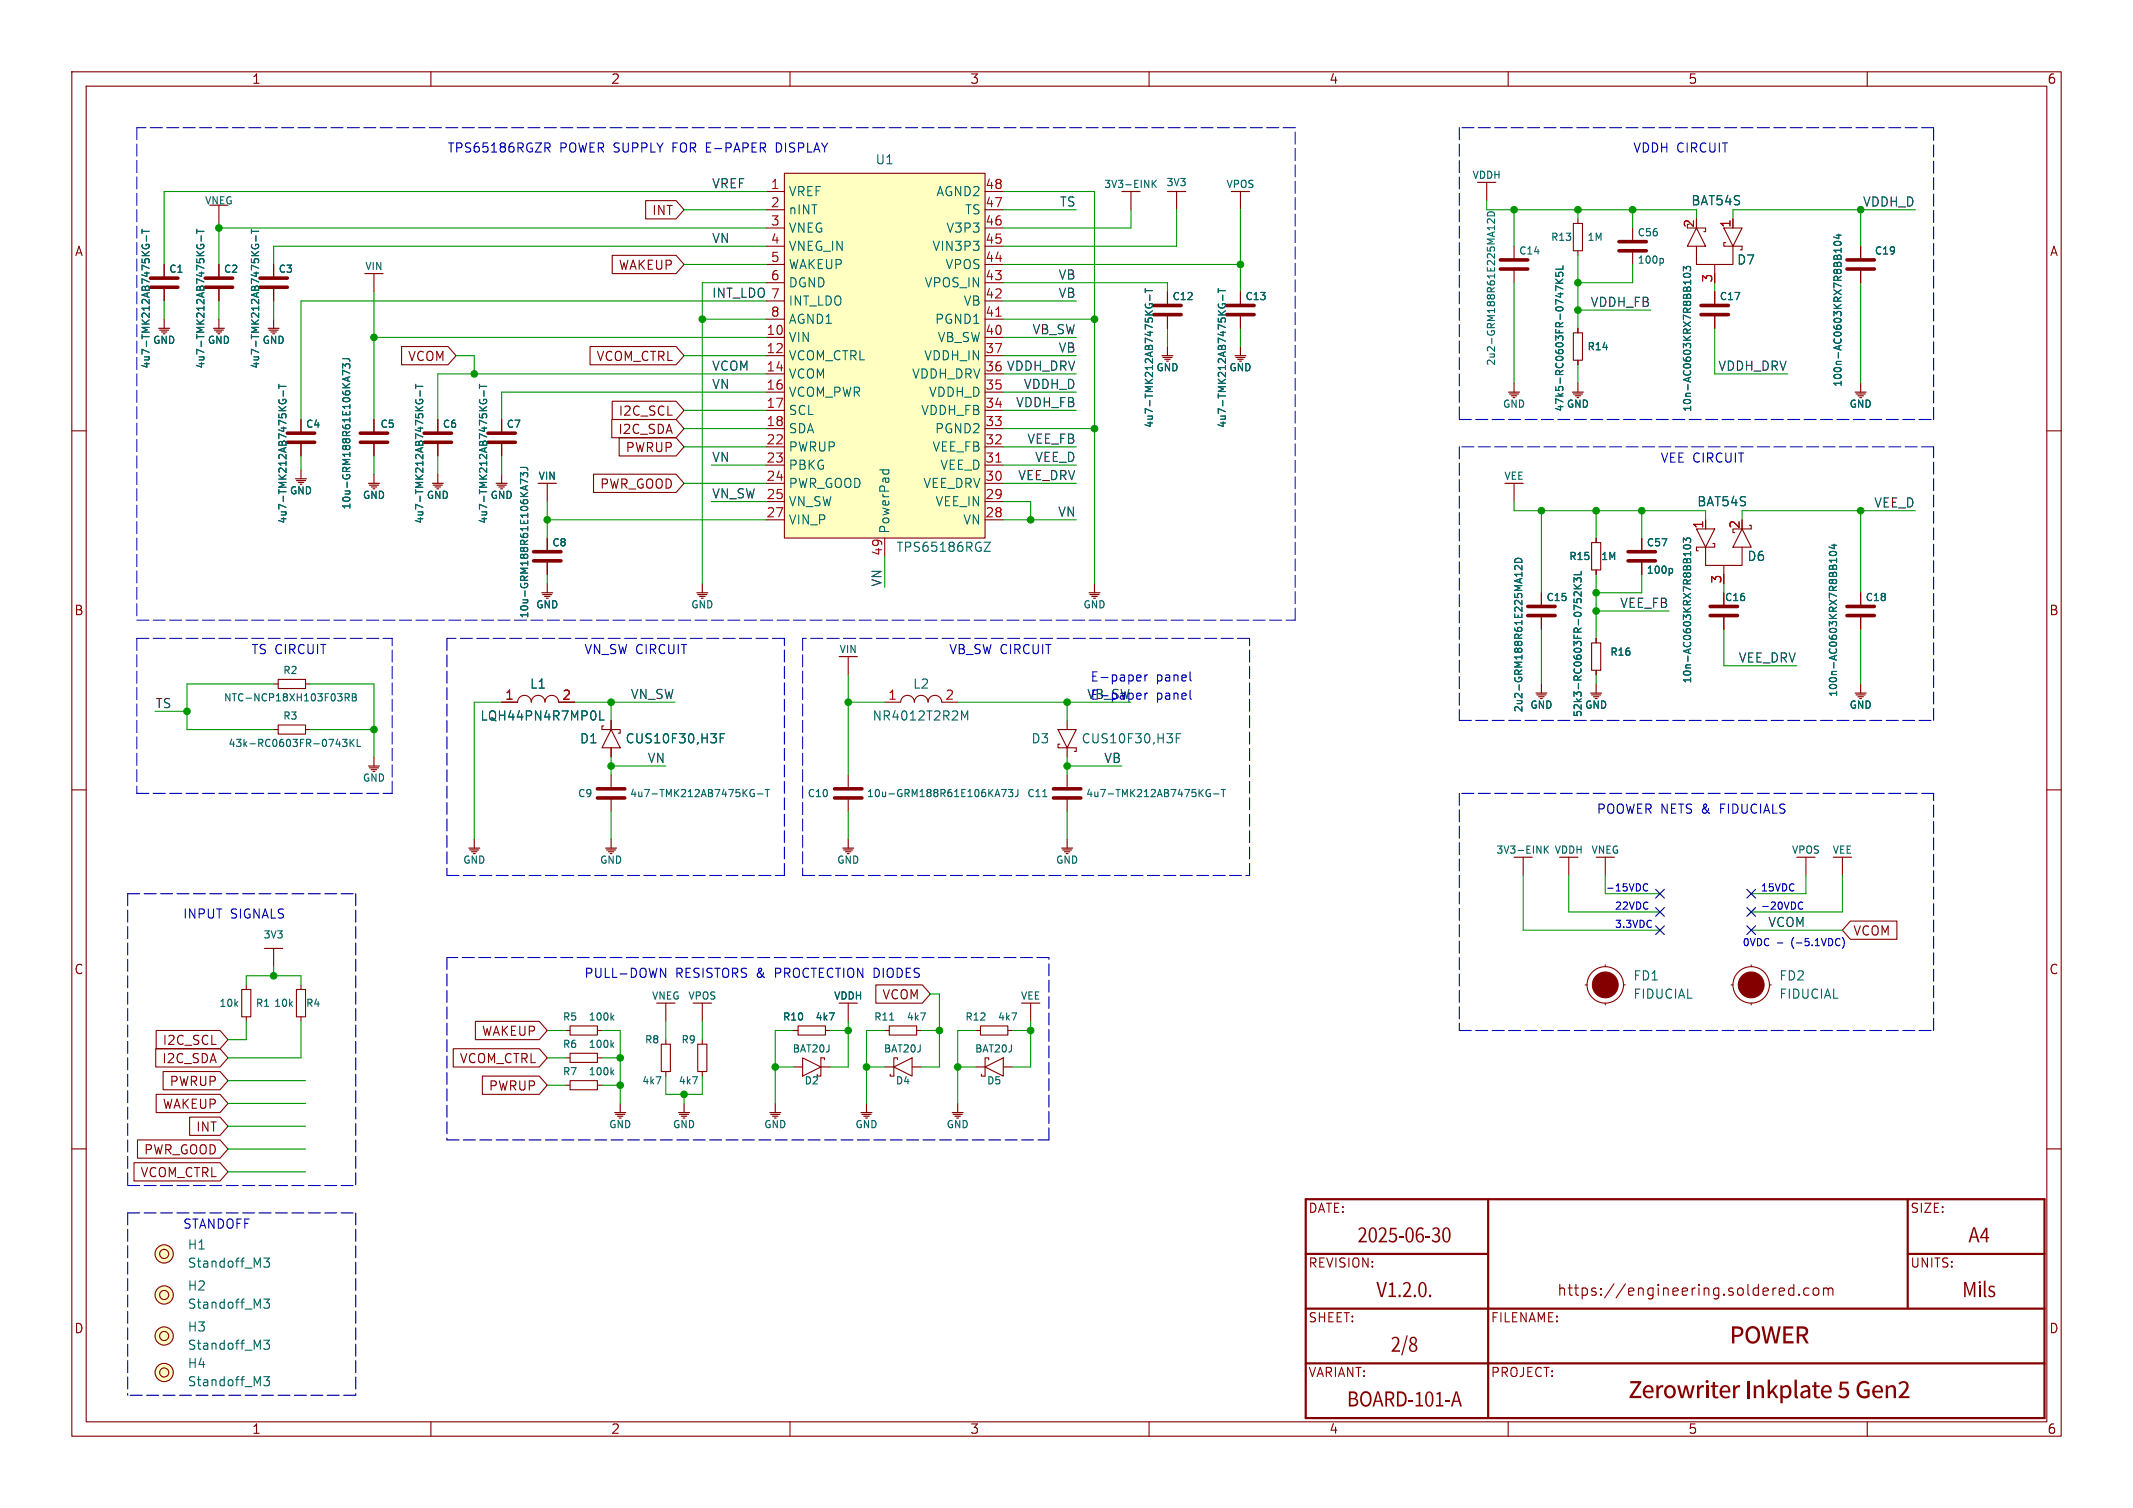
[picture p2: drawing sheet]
<svg xmlns="http://www.w3.org/2000/svg" width="297mm" height="210mm" viewBox="0 0 297 210" stroke-linecap="round" stroke-linejoin="round" font-family="sans-serif">
<g fill="none" stroke="#840000" stroke-width=".15">
<path d="M10 10h277v190h-277zM12 12h273v186h-273zM60 10v2M110 10v2M160 10v2M210 10v2M260 10v2M52.1 38.1v2.5M210.8 34.3v1.9M210.8 37.5v1.9M227.3 31.8v1.8M227.3 34.9v1.9"/>
<path d="M234.9 31.8h2.6v.5h-.3M236.2 31.8l1.3 2.5h-2.6zM236.2 34.3v2.5h5.1v-2.5M238.8 36.8v1.3M240 31.8h2.6l-1.3 2.5zM240.3 33.8h-.3v.5h2.6v.5h-.3M241.3 30.5v1.3M259.1 34.3v1.9M259.1 37.5v1.9M10 60h2M162.6 40.6v1.9M162.6 43.8v1.9"/>
<path d="M219.1 46.4h1.2v3.8h-1.2zM219.7 45.7v.6M219.7 50.2v.6M238.8 40.6v1.9M238.8 43.8v1.9M285 60h2M76.2 74.9v1.9M76.2 78.1v1.9M210.8 67.3v2.6M236.2 73.7h2.6l-1.3 2.5zM237.5 76.2v2.5h5.1v-2.5M237.5 72.4v1.3"/>
<path d="M238.5 75.7h.3v.5h-2.6v.5h.3M240 78.7v1.3M242.6 73.7l1.2 2.5h-2.5zM243.6 73.2h.2v.5h-2.5v.5h.3M38.1 95.3h.6M38.7 94.6h3.8v1.3h-3.8zM42.6 95.3h.6M69.8 97.8h2.3a.95 .95 0 0 1 .9-1 .95 .95 0 0 1 1 1 .95 .95 0 0 1 .9-1 .95 .95 0 0 1 1 1 .95 .95 0 0 1 .9-1 .95 .95 0 0 1 1 1h2.2M118.1 91.4v2.6M123.2 97.8h2.2M125.4 97.8a.95 .95 0 0 1 1-1 .95 .95 0 0 1 .9 1 .95 .95 0 0 1 1-1 .95 .95 0 0 1 .9 1 .95 .95 0 0 1 1-1 .95 .95 0 0 1 .9 1M131.2 97.8h2.1"/>
<path d="M221.6 89.5h1.3v3.8h-1.3zM222.2 88.9v.6M222.2 93.4v.6M240 82.6v1.8M240 85.7v1.9M259.1 82.6v1.8M259.1 85.7v1.9M10 110h2M38.1 101.6h.6M38.7 101h3.8v1.2h-3.8zM42.6 101.6h.6M84.1 101.1h-.3v.5h2.6v.5h-.3"/>
<path d="M85.1 101.6l1.3 2.5h-2.6zM85.1 100.3v1.3M85.1 104.1v1.3M85.1 108v1.8M85.1 111.1v1.9M118.1 108v1.8M118.1 111.1v1.9M147.3 101.6h2.6l-1.3 2.5zM147.6 103.6h-.3v.5h2.6v.5h-.3M148.6 100.3v1.3M148.6 104.1v1.3M148.6 108v1.8"/>
<path d="M148.6 111.1v1.9M212.1 119.4v2.5M218.4 119.4v2.5M223.5 119.4v2.5M251.5 119.4v2.5M256.5 119.4v2.5M285 110h2M33.7 137.8h1.2v3.8h-1.2zM34.3 137.2v.6M41.3 137.8h1.2v3.8h-1.2zM41.9 137.2v.6M92.7 139.7v2.5"/>
<path d="M97.8 139.7v2.5M220.7 137.2h.3M223.5 134.4v.2M223.5 139.7v.3M226.1 137.2h.2M241 137.2h.3M243.8 134.4v.2M243.8 139.7v.3M246.4 137.2h.2M10 160h2M34.3 141.6v.6M41.9 141.6v.6"/>
<path d="M78.7 147.3h.7M78.7 151.1h.7M79.4 146.7h3.8v1.3h-3.8zM79.4 150.5h3.8v1.3h-3.8zM83.2 147.3h.6M83.2 151.1h.6M92.1 145.4h1.2v3.8h-1.2zM92.7 144.8v.6M92.7 149.2v.7M97.2 145.4h1.2v3.8h-1.2zM97.8 144.8v.6M97.8 149.2v.7"/>
<path d="M123.2 148.6h1.3M124.5 148.6l2.5-1.3v2.6zM125 147.6v-.3h-.5v2.6h-.5v-.3M127 148.6h1.3M285 160h2M248 179.4h.4l.1 .3-.8 .2M249.8 179.4h-.5l-.3 .3v.4l.2 .2 .1 .1 .5-.1M249.8 178.9v1.5M251.9 179.4h-.5l-.2 .3v.4l.1 .2 .1 .1 .5-.1M252.5 179.5a.41 .41 0 0 1 .4-.1 .41 .41 0 0 1 .4 .3v.4a.41 .41 0 0 1-.4 .3 .41 .41 0 0 1-.4-.3zM253.9 179.5a.38 .38 0 0 1 .7 .1M253.9 179.4v1"/>
<path d="M254.6 179.6l.2-.2h.3l.1 1M254.6 179.6v.8M60 198v2M110 198v2M160 198v2M210 198v2M248.4 180.3l-.4 .1M250.5 180.2l.1 .1-.1 .1M250.5 180.2l-.1 .1 .1 .1M250.5 180.2v.2M260 198v2"/>
<circle cx="223.5" cy="137.2" r="2.54"/>
<circle cx="243.8" cy="137.2" r="2.54"/>
<circle cx="22.9" cy="186.1" r=".63"/>
<circle cx="22.9" cy="191.1" r=".63"/>
<circle cx="22.9" cy="186.1" r="1.27"/>
<circle cx="22.9" cy="191.1" r="1.27"/>
</g>
<path d="M181.8 167h102.9v30.5h-102.9zM181.8 174.6h25.4M207.2 167v30.5M265.6 167v15.2M265.6 174.6h19.1M181.8 182.2h102.9M181.8 189.9h102.9" fill="none" stroke="#840000" stroke-width=".31"/>
<g fill="#ffffc2" stroke="#ffffc2" stroke-width=".14">
<circle cx="22.9" cy="186.1" r="1.27"/>
<circle cx="22.9" cy="191.1" r="1.27"/>
</g>
<g fill="none" stroke="#006464" stroke-width=".15">
<path d="M207.2 29.6a.52 .52 0 0 1 .6-.1 .52 .52 0 0 1 .3 .6h-1zM208.1 30.5v.6l-.7-.6-.3 .2 .1 .4M208.1 31.4v.6M208.1 31.7h-1l.1 .1M216.6 38v.4l.5 .1-.1-.2 .1-.3 .1-.1 .3 .1 .1 .1-.1 .4M216.6 39.4h1M216.6 38.9l.6 .5M217.6 38.9l-.5 .4M217.6 37v.5h-1M231.4 36l.2 .2v.3l-.2 .1M234.4 37.7v-.6l.4 .3 .1-.2h.4l.1 .1-.1 .4M234.5 38.2a.59 .59 0 0 1 .9 .2 .57 .57 0 0 1-1-.1z"/>
<path d="M235.4 39v.6M235.4 39.3h-1l.3 .3M255.4 33.8a.59 .59 0 0 1 1 .1 .57 .57 0 0 1-1 0zM255.7 32.8h.7M256 32.6v.6l-.7-.2M256.4 34.6v.5M256.4 34.9h-1l.2 .2M159.5 40.2v.6M159.5 40.5h1M159.5 42.3v.4l.4 .2M160 42.5v-.2h.4l.1 .2-.1 .2-.4 .2M160.1 41.1v.8"/>
<path d="M217.6 40.3l-1-.5v.7M72.5 66.4v-.6l.4 .3 .1-.2h.4l.1 .1-.1 .4M72.5 65.1h.7a.32 .32 0 0 1 .3 .4M73.5 67.1l-1-.4v.7M220.2 79.6v.4h-1M234.4 75.5v-.6l.4 .4 .1-.3h.4l.1 .1-.1 .4M234.5 76a.59 .59 0 0 1 .9 .2 .57 .57 0 0 1-1-.1zM235.4 76.8v.6M235.4 77.1h-1l.3 .3M254.8 76.9a.59 .59 0 0 1 .9 .2 .57 .57 0 0 1-1-.1zM255.1 75.9h.6M255.4 75.8v.6l-.7-.2"/>
<path d="M255.7 77.7v.6M255.7 78h-1l.3 .3M48.1 97.1h.4l.1-.2v-.2l-.5-.1v1M48.3 97.1l.3 .5M49.1 96.6h.3l.2 .2-.2 .3 .2 .1v.2l-.2 .2h-.3zM49.1 97.1h.3M83.5 99v1.3h.6M133.9 99l.4 .9 .4-.9v1.3M219.2 81.1v-.6l.3 .3 .1-.3h.5l.1 .2-.1 .4M219.2 82h1M219.2 81.4l.5 .6M220.2 82.4v.6l-.7-.6-.3 .2 .1 .4"/>
<path d="M220.2 81.4l-.6 .4M46.8 103.6h.6M47.3 103.3v.7M47.7 103h.6l-.3 .3 .3 .1v.5l-.2 .1-.4-.1M48.7 103v1M48.9 103.4l.4 .6M49.3 103l-.6 .5M49.7 103v1h.5M100.3 102.8h.4M100.9 102.2h-.6v1.2M104.4 110.5l.1 .3 .3 .1 .2-.1v-.3h-.2M105 110h-.4l-.2 .4"/>
<path d="M105.5 110.6h.7M106.6 109.9h.5M106.8 109.9v1M139.5 109.9h.6l-.4 1M140.4 109.9h.6l-.3 .4 .3 .1v.4l-.2 .1-.4-.1M141.7 109.9v.8a.32 .32 0 0 1-.3 .2M145.2 110.9h.6M163.8 102.8h.4M164.4 102.2h-.6v1.2M167.9 110.5l.1 .3 .3 .1 .2-.1v-.3h-.2M168.5 110h-.4l-.2 .4M169 110.6h.7"/>
<path d="M170.1 109.9h.5M170.3 109.9v1M215 117.8v1M215.2 118.2l.4 .6M215.6 117.8l-.6 .6M85.2 145.5l.3 .4M85.2 149.3l.3 .4M85.5 145.2l-.4 .4M85.5 149l-.4 .4M91.4 149.9h.6l-.4 1M96.4 149.9h.7l-.4 1M36.7 186.6h.8l-.4 .5 .4 .1v.6l-.2 .1h-.4l-.2-.1"/>
<path d="M36.7 191.7h.8l-.4 .5 .4 .1v.6l-.2 .1h-.4l-.2-.1"/>
</g>
<g fill="none" stroke="#840000" stroke-width=".16">
<path d="M50.8 38.1h2.5M37.3 45.7h1.6M37.5 46h1.2M37.7 46.2h.8M38 46.5h.2M38.1 44.5v1.2M218.9 54.6h1.6M219.1 54.9h1.2M219.3 55.1h.8M219.6 55.4h.2M219.7 53.3v1.3M258.3 54.6h1.5"/>
<path d="M258.4 54.9h1.3M258.7 55.1h.8M259 55.4h.2M259.1 53.3v1.3M209.5 67.3h2.6M116.8 91.4h2.6M258.3 96.5h1.5M258.4 96.8h1.3M258.7 97h.8M259 97.3h.2M259.1 95.3v1.2M51.3 106.7h1.5"/>
<path d="M51.4 106.9h1.3M51.7 107.2h.8M51.9 107.4h.3M52.1 105.4v1.3M65.3 118.1h1.5M65.4 118.4h1.3M65.7 118.6h.7M65.9 118.9h.3M66 116.8v1.3M84.3 118.1h1.6M84.5 118.4h1.2M84.7 118.6h.8"/>
<path d="M85 118.9h.2M85.1 116.8v1.3M117.3 118.1h1.6M117.5 118.4h1.2M117.7 118.6h.8M118 118.9h.2M118.1 116.8v1.3M147.8 118.1h1.6M148 118.4h1.2M148.2 118.6h.8M148.5 118.9h.2M148.6 116.8v1.3"/>
<path d="M210.8 119.4h2.6M217.2 119.4h2.5M222.2 119.4h2.6M250.2 119.4h2.5M255.3 119.4h2.5M91.4 139.7h2.6M96.5 139.7h2.6M85.6 154.9h1.5M85.7 155.2h1.3M86 155.4h.7M86.2 155.7h.3M86.4 153.7v1.2"/>
<path d="M94.5 154.9h1.5M94.6 155.2h1.3M94.9 155.4h.7M95.1 155.7h.3M95.2 153.7v1.2M107.2 154.9h1.5M107.3 155.2h1.3M107.6 155.4h.7M107.8 155.7h.3M107.9 153.7v1.2"/>
</g>
<g fill="none" stroke="#840000" stroke-width=".5">
<path d="M208.9 37.5h3.8M208.9 36.2h3.8M225.4 34.9h3.8M225.4 33.7h3.8M257.2 37.5h3.8M257.2 36.2h3.8M160.7 43.8h3.8M160.7 42.5h3.8M236.9 43.8h3.8M236.9 42.5h3.8M74.3 78.1h3.8M74.3 76.8h3.8"/>
<path d="M238.1 84.5h3.8M238.1 85.7h3.8M257.2 84.5h3.8M257.2 85.7h3.8M83.2 109.9h3.8M83.2 111.1h3.8M116.2 109.9h3.8M116.2 111.1h3.8M146.7 109.9h3.8M146.7 111.1h3.8"/>
</g>
<g fill="#840000" stroke="#840000" stroke-width=".15">
<circle cx="243.8" cy="137.2" r="1.8"/>
<circle cx="223.5" cy="137.2" r="1.8"/>
</g>
<path d="M109.2 24.1h28v50.8h-28z" fill="#ffffc2"/>
<g fill="none" stroke="#840000" stroke-width=".15">
<path d="M22.9 36.8v1.9M30.5 28.6v2.5M30.5 36.8v1.9M38.1 36.8v1.9M85.2 35.6h8.9l1.1 1.2-1.1 1.3h-8.9zM89.9 27.9h4.2l1.1 1.3-1.1 1.3h-4.2zM106.7 26.7h2.5M106.7 29.2h2.5M106.7 31.8h2.5M106.7 34.3h2.5M106.7 39.4h2.5M106.7 36.8h2.5"/>
<path d="M109.2 24.1h28v50.8h-28zM137.2 26.7h2.5M137.2 29.2h2.5M137.2 31.8h2.5M137.2 34.3h2.5M137.2 39.4h2.5M137.2 36.8h2.5M157.5 26.7v2.5M163.8 26.7v2.5M172.7 26.7v2.5M207 25.4v2.5M219.1 31.1h1.2v3.8h-1.2z"/>
<path d="M219.7 30.5v.6M219.7 34.9v.7M241.3 30.5v1.3M259.1 34.3v1.9M259.1 37.5v1.9M22.9 40v1.9M30.5 40v1.9M38.1 40v1.9M41.9 58.4v1.9M52.1 58.4v1.9M55.9 48.3h6.5l1.1 1.2-1.1 1.3h-6.5zM61 58.4v1.9"/>
<path d="M69.8 58.4v1.9M82.2 48.3h11.9l1.1 1.2-1.1 1.3h-11.9zM85.2 58.4h8.9l1.1 1.3-1.1 1.3h-8.9zM85.2 55.9h8.9l1.1 1.3-1.1 1.2h-8.9zM106.7 47h2.5M106.7 49.5h2.5M106.7 52.1h2.5M106.7 54.6h2.5M106.7 57.2h2.5M106.7 59.7h2.5M106.7 44.5h2.5M106.7 41.9h2.5"/>
<path d="M137.2 47h2.5M137.2 49.5h2.5M137.2 54.6h2.5M137.2 57.2h2.5M137.2 59.7h2.5M137.2 44.5h2.5M137.2 41.9h2.5M162.6 40.6v1.9M162.6 43.8v1.9M172.7 40.6v1.9M172.7 43.8v1.9M219.7 45.7v.6"/>
<path d="M219.7 50.2v.6M238.8 40.6v1.9M238.8 43.8v1.9M41.9 61.6v1.9M52.1 61.6v1.9M61 61.6v1.9M69.8 61.6v1.9M76.2 67.3v2.6M76.2 74.9v1.9M76.2 78.1v1.9M82.6 66h11.5l1.1 1.3-1.1 1.3h-11.5zM86.2 61h7.9l1.1 1.2-1.1 1.3h-7.9z"/>
<path d="M106.7 62.2h2.5M106.7 64.8h2.5M106.7 67.3h2.5M106.7 69.9h2.5M106.7 72.4h2.5M123.2 74.9v2.6M137.2 62.2h2.5M137.2 64.8h2.5M137.2 67.3h2.5M137.2 69.9h2.5M137.2 72.4h2.5M221.6 75.6h1.3v3.8h-1.3z"/>
<path d="M222.2 74.9v.7M222.2 79.4v.6M228.6 74.9v1.9M228.6 78.1v1.9M237.5 72.4v1.3M69.8 97.8h2.2M77.8 97.8h2.2M214.6 82.6v1.8M214.6 85.7v1.9M222.2 88.9v.6M222.2 93.4v.6M240 82.6v1.8"/>
<path d="M240 85.7v1.9M259.1 82.6v1.8M259.1 85.7v1.9M85.1 100.3v1.3M85.1 104.1v1.3M38.1 132.1v2.5M118.1 139.7v2.5M122 137.2h6.4l1.1 1.2-1.1 1.3h-6.4zM143.5 139.7v2.5M257.7 128.3h6.4v2.5h-6.4l-1.2-1.3zM19.1 158.7h11.5l1.1 1.3-1.1 1.3h-11.5zM21.7 146h8.9l1.1 1.3-1.1 1.3h-8.9z"/>
<path d="M21.7 143.5h8.9l1.1 1.3-1.1 1.3h-8.9zM21.7 152.4h8.9l1.1 1.3-1.1 1.2h-8.9zM22.7 149.2h7.9l1.1 1.3-1.1 1.3h-7.9zM26.4 155.6h4.2l1.1 1.2-1.1 1.3h-4.2zM63.1 146h12l1.1 1.3-1.1 1.3h-12zM66.2 142.2h8.9l1.1 1.3-1.1 1.3h-8.9zM67.2 149.9h7.9l1.1 1.2-1.1 1.3h-7.9zM78.7 143.5h.7M79.4 142.9h3.8v1.2h-3.8zM83.2 143.5h.6M110.5 143.5h.6M110.5 148.6h1.3"/>
<path d="M111.1 142.9h3.8v1.2h-3.8zM111.8 147.3l2.5 1.3-2.5 1.3zM114.3 148.6h1.3M114.8 147.6v-.3h-.5v2.6h-.5v-.3M114.9 143.5h.7M123.2 143.5h.6M123.8 142.9h3.8v1.2h-3.8zM127.6 143.5h.7M135.9 143.5h.6M135.9 148.6h1.3M136.5 142.9h3.8v1.2h-3.8zM137.2 148.6l2.5-1.3v2.6z"/>
<path d="M137.7 147.6v-.3h-.5v2.6h-.5v-.3M139.7 148.6h1.3M140.3 143.5h.7M18.7 161.9h11.9l1.1 1.3-1.1 1.3h-11.9z"/>
<circle cx="22.9" cy="174.6" r=".63"/>
<circle cx="22.9" cy="174.6" r="1.27"/>
<circle cx="22.9" cy="180.3" r=".63"/>
<circle cx="22.9" cy="180.3" r="1.27"/>
</g>
<path d="M138.7 44h.7M138.7 64.4h.7" fill="none" stroke="#a90000" stroke-width=".15"/>
<g fill="none" stroke="#006464" stroke-width=".15">
<path d="M19.8 31.9v.6M19.8 32.2h1M19.8 34.1v.4l.4 .1M20.3 34.2v-.2h.4l.1 .2-.1 .3-.4 .1M20.4 32.8v.8M27.4 32.2h1M27.4 31.9v.6M27.4 34.1v.4l.4 .1M28 34.2v-.2h.3l.1 .2-.1 .3-.3 .1M28 32.8v.8M35 32.2h1M35 31.9v.6"/>
<path d="M35.1 34.1v.4l.3 .1M35.6 34.2v-.2h.3l.1 .2v.3l-.4 .1M35.6 32.8v.8M160.4 25.1v1M160.6 25.5l.4 .6M161 25.1l-.6 .6M216.6 38v.4l.5 .1-.1-.2 .1-.3 .1-.1 .3 .1 .1 .1-.1 .4M216.6 39.4h1M216.6 38.9l.6 .5M217.6 38.9l-.5 .4M217.6 37v.5h-1M234.4 37.7v-.6l.4 .3 .1-.2h.4l.1 .1-.1 .4"/>
<path d="M234.5 38.2a.59 .59 0 0 1 .9 .2 .57 .57 0 0 1-1-.1zM235.4 39v.6M235.4 39.3h-1l.3 .3M255.4 33.8a.59 .59 0 0 1 1 .1 .57 .57 0 0 1-1 0zM255.7 32.8h.7M256 32.6v.6l-.7-.2M256.4 34.6v.5M256.4 34.9h-1l.2 .2M38.8 53.8h1M38.8 53.5v.6M38.9 55.7v.3l.4 .2M39.4 55.8v-.2h.3l.1 .2v.2l-.4 .2"/>
<path d="M39.4 54.4v.8M47.7 51.3v-.6l.4 .3 .1-.3h.4l.1 .1-.1 .5M47.7 49.9h.7a.32 .32 0 0 1 .3 .4M48.7 52l-1-.4v.6M57.9 53.5v.6M57.9 53.8h1M57.9 55.7v.3l.4 .2M58.4 55.8v-.2h.4l.1 .2-.1 .2-.4 .2M58.5 54.4v.8M66.8 53.8h1M66.8 53.5v.6M66.8 55.7v.3l.4 .2"/>
<path d="M67.3 55.8v-.2h.4l.1 .2-.1 .2-.4 .2M67.4 54.4v.8M159.5 40.5h1M159.5 40.2v.6M159.5 42.3v.4l.4 .2M160 42.5v-.2h.4l.1 .2-.1 .2-.4 .2M160.1 41.1v.8M169.6 40.2v.6M169.6 40.5h1M169.7 42.3v.4l.4 .2M170.2 42.5v-.2h.3l.1 .2v.2l-.4 .2M170.3 41.1v.8"/>
<path d="M217.6 40.3l-1-.5v.7M72.5 66.4v-.6l.4 .3 .1-.2h.4l.1 .1-.1 .4M72.5 65.1h.7a.32 .32 0 0 1 .3 .4M73.5 67.1l-1-.4v.7M122.5 65.4h1.3M123 65.4l-.1 .4M123.7 65.4l.1 .4M137 75.5h.9l-.9 1.3h.9M211 77.9a.54 .54 0 0 1 .6-.1 .54 .54 0 0 1 .3 .5h-1zM211.9 78.7v.7l-.7-.7-.3 .2 .1 .4M211.9 79.7v.6M211.9 80h-1l.2 .1"/>
<path d="M220.2 79.6v.4h-1M232.7 79.2l.2 .2v.2l-.2 .2M234.4 75.5v-.6l.4 .4 .1-.3h.4l.1 .1-.1 .4M234.5 76a.59 .59 0 0 1 .9 .2 .57 .57 0 0 1-1-.1zM235.4 76.8v.6M235.4 77.1h-1l.3 .3M254.8 76.9a.59 .59 0 0 1 .9 .2 .57 .57 0 0 1-1-.1zM255.1 75.9h.6M255.4 75.8v.6l-.7-.2M255.7 77.7v.6M255.7 78h-1l.3 .3M83.5 99v1.3h.6"/>
<path d="M219.2 81.1v-.6l.3 .3 .1-.3h.5l.1 .2-.1 .4M219.2 82h1M219.2 81.4l.5 .6M220.2 82.4v.6l-.7-.6-.3 .2 .1 .4M220.2 81.4l-.6 .4M100.3 102.8h.4M100.9 102.2h-.6v1.2M85.2 141.7l.3 .4M85.5 141.4l-.4 .4M115.5 141.1h.6l-.4 1M123.9 142.1h.6M128.2 141.1h.6l-.4 1"/>
<path d="M140.9 141.1h.6l-.4 1M36.7 175.2h.8l-.4 .5 .4 .1v.6l-.2 .1h-.4l-.2-.1M36.7 180.9h.8l-.4 .5 .4 .1v.6l-.2 .1h-.4l-.2-.1"/>
</g>
<g fill="none" stroke="#840000" stroke-width=".5">
<path d="M21 38.7h3.8M28.6 38.7h3.8M36.2 38.7h3.8M21 40h3.8M28.6 40h3.8M36.2 40h3.8M170.8 43.8h3.8M170.8 42.5h3.8M40 61.6h3.8M40 60.3h3.8M50.2 61.6h3.8M50.2 60.3h3.8"/>
<path d="M59.1 61.6h3.8M59.1 60.3h3.8M67.9 61.6h3.9M67.9 60.3h3.9M226.7 78.1h3.8M226.7 76.8h3.8M212.7 85.7h3.8M212.7 84.5h3.8"/>
</g>
<g fill="none" stroke="#840000" stroke-width=".16">
<path d="M29.2 28.6h2.5M156.2 26.7h2.5M162.6 26.7h2.5M171.4 26.7h2.6M205.7 25.4h2.6M22.1 45.7h1.5M22.2 46h1.3M22.5 46.2h.7M22.7 46.5h.3M22.9 44.5v1.2M29.7 45.7h1.5M29.8 46h1.3"/>
<path d="M30.1 46.2h.8M30.4 46.5h.2M30.5 44.5v1.2M161.8 49.5h1.5M161.9 49.8h1.3M162.2 50h.7M162.4 50.3h.3M162.6 48.3v1.2M172 49.5h1.5M172.1 49.8h1.3M172.3 50h.8M172.6 50.3h.2"/>
<path d="M172.7 48.3v1.2M210.1 54.6h1.5M210.2 54.9h1.3M210.4 55.1h.8M210.7 55.4h.2M210.8 53.3v1.3M41.1 66.7h1.6M41.3 66.9h1.2M41.5 67.2h.8M41.8 67.4h.2M41.9 65.4v1.3M51.3 67.3h1.5"/>
<path d="M51.4 67.6h1.3M51.7 67.8h.8M51.9 68.1h.3M52.1 66v1.3M60.2 67.3h1.5M60.3 67.6h1.3M60.6 67.8h.7M60.8 68.1h.3M61 66v1.3M69.1 67.3h1.5M69.2 67.6h1.3M69.5 67.8h.7"/>
<path d="M69.7 68.1h.3M69.8 66v1.3M74.9 67.3h2.6M75.4 82.6h1.6M75.6 82.8h1.2M75.8 83.1h.8M76.1 83.3h.2M76.2 81.3v1.3M97 82.6h1.6M97.2 82.8h1.2M97.4 83.1h.8M97.7 83.3h.2"/>
<path d="M97.8 81.3v1.3M151.6 82.6h1.6M151.8 82.8h1.2M152 83.1h.8M152.3 83.3h.2M152.4 81.3v1.3M213.9 96.5h1.5M214 96.8h1.3M214.2 97h.8M214.5 97.3h.3M214.6 95.3v1.2M221.5 96.5h1.5"/>
<path d="M221.6 96.8h1.3M221.9 97h.7M222.1 97.3h.3M222.2 95.3v1.2M36.8 132.1h2.6M116.8 139.7h2.6M142.2 139.7h2.6M119.9 154.9h1.5M120 155.2h1.3M120.3 155.4h.7M120.5 155.7h.3M120.6 153.7v1.2"/>
<path d="M132.6 154.9h1.5M132.7 155.2h1.3M133 155.4h.7M133.2 155.7h.3M133.3 153.7v1.2"/>
</g>
<g fill="#ffffc2" stroke="#ffffc2" stroke-width=".14">
<circle cx="22.9" cy="174.6" r="1.27"/>
<circle cx="22.9" cy="180.3" r="1.27"/>
</g>
<g fill="none" stroke="#0000c2" stroke-width=".15">
<path d="M75.9 19.9h.5l.2 .2-.1 .4-.6 .1M108.4 19.9h-.3v1.3h.3M76.2 20.6l.4 .6M158.5 94l.3 .1 .1 .2-.6 .1M158.5 96.5l.3 .1 .1 .2-.6 .2M158.8 94.8h-.3M158.8 97.3l-.3 .1M159.4 94v.8M159.4 96.5v.9M159.8 94l-.3 .1-.1 .1M159.8 96.5l-.3 .1-.1 .2M165.8 94.8h.1"/>
<path d="M165.8 97.3l.1 .1M92 134.8l.7 1.3v-1.3M228.9 123.8l.2 .3 .3-.1M229.4 123.2l-.3-.1-.2 .2M250.4 126.4l.3 .2 .3-.1M251 125.7l-.3-.1-.3 .3M256.5 130.6a1.15 1.15 0 0 1 0 1.5"/>
</g>
<g fill="none" stroke="#0000c2" stroke-width=".15" stroke-dasharray="1.7 .6">
<path d="M19 17.8v68.6M180.3 17.8h-161.3M203.2 17.8v40.6M269.2 17.8h-66M203.2 58.4h66M269.2 58.4v-40.6M203.2 62.2v38.1M269.2 62.2h-66M19 88.9v21.6M19 88.9h35.6M19 86.4h161.3M62.2 88.9v33"/>
<path d="M109.2 88.9h-47M111.8 88.9v33M174 88.9h-62.2M180.3 86.4v-68.6M19 110.5h35.6M54.6 110.5v-21.6M203.2 100.3h66M203.2 110.5v33M269.2 110.5h-66M269.2 100.3v-38.1M17.8 124.5v40.6M17.8 124.5h31.7"/>
<path d="M49.5 124.5v40.6M62.2 133.4v25.4M62.2 121.9h47M109.2 121.9v-33M111.8 121.9h62.2M146 133.4h-83.8M174 121.9v-33M62.2 158.8h83.8M146 158.8v-25.4M203.2 143.5h66M269.2 143.5v-33M17.8 168.9v25.4"/>
<path d="M17.8 168.9h31.7M17.8 165.1h31.7M49.5 168.9v25.4M49.5 194.3h-31.7"/>
</g>
<g fill="none" stroke="#009600" stroke-width=".15">
<path d="M30.5 31.8h76.2M30.5 31.1v5.7M95.2 29.2h11.5M95.2 36.8h11.5M106.7 39.4h-8.9v41.9M106.7 26.7h-83.8v10.1M106.7 34.3h-68.6v2.5M139.7 29.2h10.2M139.7 39.4h22.9v1.2M139.7 26.7h12.7v54.6M139.7 36.8h33M157.5 29.2v2.6h-17.8"/>
<path d="M163.8 29.2v5.1h-24.1M172.7 29.2v11.4M207 27.9v1.3h29.2v1.3M210.8 29.2v5.1M210.8 39.4v13.9M219.7 29.2v1.3M219.7 35.6v10.1M227.3 36.8v2.6h-7.6M227.3 29.2v2.6M238.8 39.4v1.2M259.1 29.2v5.1M259.1 39.4v13.9"/>
<path d="M266.7 29.2h-25.4v1.3M22.9 41.9v2.6M30.5 41.9v2.6M38.1 41.9v2.6M52.1 40.6v17.8M52.1 47h54.6M63.5 49.5h2.5v2.6M95.2 49.5h11.5M95.2 59.7h11.5M95.2 57.2h11.5M97.8 44.5h8.9M106.7 41.9h-64.8v16.5"/>
<path d="M106.7 54.6h-36.9v3.8M106.7 52.1h-45.7v6.3M139.7 47h10.2M139.7 54.6h10.2M139.7 52.1h10.2M139.7 49.5h10.2M139.7 59.7h12.7M139.7 57.2h10.2M139.7 44.5h12.7M139.7 41.9h10.2M162.6 45.7v2.6M172.7 45.7v2.6"/>
<path d="M219.7 50.8v2.5M219.7 43.2h10.2M238.8 45.7v6.4h10.1M41.9 63.5v1.9M52.1 63.5v2.5M61 63.5v2.5M69.8 63.5v2.5M76.2 72.4h30.5M76.2 69.9v5M95.2 67.3h11.5M95.2 62.2h11.5M99.1 69.9h7.6"/>
<path d="M99.1 64.8h7.6M123.2 77.5v4.3M139.7 69.9h3.8v2.5M139.7 72.4h10.2M139.7 64.8h10.2M139.7 67.3h10.2M139.7 62.2h10.2M210.8 69.9v1.2h26.7v1.3M214.6 71.1v11.5M222.2 71.1v3.8M228.6 71.1v3.8M259.1 71.1v11.5"/>
<path d="M266.7 71.1h-24.1v1.3M21.6 99.1h4.4M38.1 95.3h-12.1v6.3h12.1M43.2 95.3h8.9v10.1M69.8 97.8h-3.8v19M76.2 80v1.3M80 97.8h14M85.1 97.8v2.5M118.1 94v14M118.1 97.8h5.1M133.3 97.8h24.2M148.6 97.8v2.5"/>
<path d="M214.6 87.6v7.7M222.2 80v8.9M222.2 94v1.3M222.2 85.1h10.2M228.6 80v2.6h-6.4M240 81.3v1.3M240 87.6v5.1h10.2M259.1 87.6v7.7M43.2 101.6h8.9M85.1 106.7h7.6M85.1 105.4v2.6M85.1 113v3.8"/>
<path d="M118.1 113v3.8M148.6 105.4v2.6M148.6 113v3.8M148.6 106.7h7.6M34.3 137.2v-1.3h7.6v1.3M38.1 134.6v1.3M129.5 138.4h1.3v10.2h-2.5M212.1 121.9v7.6h19M218.4 121.9v5.1h12.7M223.5 121.9v2.6h7.6M243.8 129.5h12.7M251.5 121.9v2.6h-7.7"/>
<path d="M256.5 121.9v5.1h-12.7M31.7 156.8h10.8M31.7 150.5h10.8M31.7 153.7h10.8M34.3 142.2v2.6h-2.6M41.9 142.2v5.1h-10.2M76.2 143.5h2.5M76.2 151.1h2.5M76.2 147.3h2.5M83.8 143.5h2.6v10.2M83.8 151.1h2.6M83.8 147.3h2.6"/>
<path d="M92.7 149.9v2.5h5.1v-2.5M92.7 142.2v2.6M95.2 152.4v1.3M97.8 142.2v2.6M107.9 148.6h2.6M110.5 143.5h-2.6v10.2M115.6 143.5h2.5M118.1 142.2v6.4h-2.5M120.6 148.6h2.6M123.2 143.5h-2.6v10.2M128.3 143.5h2.5M133.3 148.6h2.6"/>
<path d="M135.9 143.5h-2.6v10.2M141 143.5h2.5M143.5 142.2v6.4h-2.5M31.7 160h10.8M31.7 163.2h10.8"/>
</g>
<path d="M230.5 126.4l1.2 1.2M230.5 123.9l1.2 1.2M230.5 128.9l1.2 1.2M231.7 126.4l-1.2 1.2M231.7 123.9l-1.2 1.2M231.7 128.9l-1.2 1.2M243.2 126.4l1.2 1.2M243.2 123.9l1.2 1.2M243.2 128.9l1.2 1.2M244.4 126.4l-1.2 1.2M244.4 123.9l-1.2 1.2M244.4 128.9l-1.2 1.2" fill="none" stroke="#000084" stroke-width=".15"/>
<g fill="#009600" stroke="#009600" stroke-width=".15">
<circle cx="210.8" cy="29.2" r=".46"/>
<circle cx="227.3" cy="29.2" r=".46"/>
<circle cx="219.7" cy="29.2" r=".46"/>
<circle cx="259.1" cy="29.2" r=".46"/>
<circle cx="219.7" cy="39.4" r=".46"/>
<circle cx="219.7" cy="43.2" r=".46"/>
<circle cx="259.1" cy="71.1" r=".46"/>
<circle cx="172.7" cy="36.8" r=".46"/>
<circle cx="152.4" cy="44.5" r=".46"/>
<circle cx="222.2" cy="71.1" r=".46"/>
<circle cx="222.2" cy="82.6" r=".46"/>
<circle cx="222.2" cy="85.1" r=".46"/>
<circle cx="214.6" cy="71.1" r=".46"/>
<circle cx="228.6" cy="71.1" r=".46"/>
<circle cx="38.1" cy="135.9" r=".46"/>
<circle cx="133.3" cy="148.6" r=".46"/>
<circle cx="52.1" cy="101.6" r=".46"/>
<circle cx="26" cy="99.1" r=".46"/>
<circle cx="107.9" cy="148.6" r=".46"/>
<circle cx="97.8" cy="44.5" r=".46"/>
<circle cx="86.4" cy="151.1" r=".46"/>
<circle cx="86.4" cy="147.3" r=".46"/>
<circle cx="118.1" cy="97.8" r=".46"/>
<circle cx="95.2" cy="152.4" r=".46"/>
<circle cx="85.1" cy="106.7" r=".46"/>
<circle cx="85.1" cy="97.8" r=".46"/>
<circle cx="118.1" cy="143.5" r=".46"/>
<circle cx="120.6" cy="148.6" r=".46"/>
<circle cx="130.8" cy="143.5" r=".46"/>
<circle cx="143.5" cy="143.5" r=".46"/>
<circle cx="148.6" cy="106.7" r=".46"/>
<circle cx="52.1" cy="47" r=".46"/>
<circle cx="76.2" cy="72.4" r=".46"/>
<circle cx="66" cy="52.1" r=".46"/>
<circle cx="152.4" cy="59.7" r=".46"/>
<circle cx="143.5" cy="72.4" r=".46"/>
<circle cx="148.6" cy="97.8" r=".46"/>
<circle cx="30.5" cy="31.8" r=".46"/>
</g>
<g font-size="3.5" fill="#840000">
<text x="240.8" y="188.3">POWER</text>
<text x="226.7" y="195.9">ZerowriterInkplate5Gen2</text>
</g>
<g font-size="3.2" fill="#840000">
<text x="189" y="174.1">2025-06-30</text>
<text x="274.1" y="174.1">A4</text>
<text x="191.6" y="181.7">V1.2.0.</text>
<text x="273.2" y="181.7">Mils</text>
<text x="193.7" y="189.3">2/8</text>
<text x="187.6" y="197">BOARD-101-A</text>
</g>
<text font-size="2.1" fill="#840000" x="216.7" y="180.7">https://engineering.soldered.com</text>
<g font-size="1.8" fill="#840000">
<text x="35" y="11.9">1</text>
<text x="85" y="11.9">2</text>
<text x="135" y="11.9">3</text>
<text x="185" y="11.9">4</text>
<text x="235" y="11.9">5</text>
<text x="285" y="11.9">6</text>
<text x="10.3" y="35.9">A</text>
<text x="90.7" y="30.2">INT</text>
<text x="285.3" y="35.9">A</text>
<text x="86.1" y="37.8">WAKEUP</text>
<text x="56.7" y="50.5">VCOM</text>
<text x="83" y="50.5">VCOM_CTRL</text>
<text x="86.1" y="58.1">I2C_SCL</text>
<text x="86" y="60.6">I2C_SDA</text>
<text x="87" y="63.2">PWRUP</text>
<text x="83.5" y="68.3">PWR_GOOD</text>
<text x="10.3" y="85.9">B</text>
<text x="285.3" y="85.9">B</text>
<text x="258" y="130.5">VCOM</text>
<text x="10.3" y="135.9">C</text>
<text x="285.3" y="135.9">C</text>
<text x="122.8" y="139.4">VCOM</text>
<text x="22.5" y="148.3">I2C_SDA</text>
<text x="22.6" y="145.7">I2C_SCL</text>
<text x="63.9" y="148.3">VCOM_CTRL</text>
<text x="67" y="144.5">WAKEUP</text>
<text x="22.6" y="154.6">WAKEUP</text>
<text x="23.5" y="151.4">PWRUP</text>
<text x="68" y="152.1">PWRUP</text>
<text x="20" y="161">PWR_GOOD</text>
<text x="27.2" y="157.8">INT</text>
<text x="19.5" y="164.1">VCOM_CTRL</text>
<text x="182.1" y="169.1">DATE:</text>
<text x="265.9" y="169.1">SIZE:</text>
<text x="182.1" y="176.7">REVISION:</text>
<text x="265.9" y="176.7">UNITS:</text>
<text x="10.3" y="185.9">D</text>
<text x="182.1" y="184.4">SHEET:</text>
<text x="207.5" y="184.4">FILENAME:</text>
<text x="285.3" y="185.9">D</text>
<text x="182.1" y="192">VARIANT:</text>
<text x="207.5" y="192">PROJECT:</text>
<text x="35" y="199.9">1</text>
<text x="85" y="199.9">2</text>
<text x="135" y="199.9">3</text>
<text x="185" y="199.9">4</text>
<text x="235" y="199.9">5</text>
<text x="285" y="199.9">6</text>
</g>
<g font-size="1.8" fill="#0000c2">
<text x="62.2" y="21.3">TPS65186RGZR</text>
<text x="77.9" y="21.3">POWER SUPPLY</text>
<text x="93.9" y="21.3">FOR E-PAPER</text>
<text x="108.7" y="21.3">DISPLAY</text>
<text x="227.3" y="21.3">VDDH CIRCUIT</text>
<text x="231.1" y="64.5">VEE CIRCUIT</text>
<text x="34.9" y="91.2">TS CIRCUIT</text>
<text x="81.3" y="91.2">VN_SW CIRCUIT</text>
<text x="132.1" y="91.2">VB_SW CIRCUIT</text>
<text x="151.8" y="95">E-paper</text>
<text x="161" y="95">panel</text>
<text x="151.3" y="97.4">VB_SW</text>
<text x="151.8" y="97.5">E-paper</text>
<text x="161" y="97.5">panel</text>
<text x="222.2" y="113.4">POOWER NETS &amp;</text>
<text x="239.8" y="113.4">FIDUCIALS</text>
<text x="25.4" y="128">INPUT</text>
<text x="32.1" y="128">SIGNALS</text>
<text x="81.3" y="136.3">PULL-DOWN</text>
<text x="94.1" y="136.3">RESISTORS &amp;</text>
<text x="108.2" y="136.3">PROCTECTION DIODES</text>
<text x="25.4" y="171.2">STANDOFF</text>
</g>
<g font-size="1.8" fill="#006464">
<text x="121.8" y="23.1">U1</text>
<text x="109.7" y="27.5">VREF</text>
<text x="130.3" y="27.5">AGND2</text>
<text x="235.4" y="28.8">BAT54S</text>
<text x="109.7" y="30.1">nINT</text>
<text x="109.7" y="32.6">VNEG</text>
<text x="109.7" y="35.2">VNEG_IN</text>
<text x="129.7" y="35.2">VIN3P3</text>
<text x="131.7" y="32.6">V3P3</text>
<text x="134.3" y="30.1">TS</text>
<text x="109.7" y="37.7">WAKEUP</text>
<text x="109.7" y="40.2">DGND</text>
<text x="128.6" y="40.2">VPOS_IN</text>
<text x="131.6" y="37.7">VPOS</text>
<text x="241.8" y="37.1">D7</text>
<text x="109.7" y="47.9">VIN</text>
<text x="109.7" y="42.8">INT_LDO</text>
<text x="109.7" y="45.3">AGND1</text>
<text x="130.1" y="45.3">PGND1</text>
<text x="130.5" y="47.9">VB_SW</text>
<text x="134.1" y="42.8">VB</text>
<text x="109.7" y="50.4">VCOM_CTRL</text>
<text x="109.7" y="52.9">VCOM</text>
<text x="126.9" y="52.9">VDDH_DRV</text>
<text x="128.6" y="50.4">VDDH_IN</text>
<text x="109.7" y="55.5">VCOM_PWR</text>
<text x="109.7" y="58">SCL</text>
<text x="128.2" y="58">VDDH_FB</text>
<text x="129.3" y="55.5">VDDH_D</text>
<text x="109.7" y="60.6">SDA</text>
<text x="109.7" y="63.1">PWRUP</text>
<text x="109.7" y="65.6">PBKG</text>
<text x="129.7" y="63.1">VEE_FB</text>
<text x="130.1" y="60.6">PGND2</text>
<text x="130.8" y="65.6">VEE_D</text>
<text x="109.7" y="68.2">PWR_GOOD</text>
<text x="109.7" y="70.7">VN_SW</text>
<text x="128.5" y="68.2">VEE_DRV</text>
<text x="130.2" y="70.7">VEE_IN</text>
<text x="236.2" y="70.7">BAT54S</text>
<text x="109.7" y="73.3">VIN_P</text>
<text x="124.1" y="74.4" transform="rotate(-90 124.1 74.4)">PowerPad</text>
<text x="124.7" y="77.1">TPS65186RGZ</text>
<text x="134" y="73.3">VN</text>
<text x="243.2" y="78.3">D6</text>
<text x="66.8" y="100.6">LQH44PN4R7MP0L</text>
<text x="73.7" y="96.1">L1</text>
<text x="121.4" y="100.6">NR4012T2R2M</text>
<text x="127" y="96.1">L2</text>
<text x="80.7" y="103.7">D1</text>
<text x="87" y="103.7">CUS10F30,H3F</text>
<text x="143.5" y="103.7">D3</text>
<text x="150.5" y="103.7">CUS10F30,H3F</text>
<text x="227.3" y="136.8">FD1</text>
<text x="247.7" y="136.8">FD2</text>
<text x="227.3" y="139.3">FIDUCIAL</text>
<text x="247.7" y="139.3">FIDUCIAL</text>
<text x="26" y="176.8">Standoff_M3</text>
<text x="26" y="174.2">H1</text>
<text x="26" y="179.9">H2</text>
<text x="26" y="182.5">Standoff_M3</text>
<text x="26" y="185.6">H3</text>
<text x="26" y="188.2">Standoff_M3</text>
<text x="26" y="190.7">H4</text>
<text x="26" y="193.3">Standoff_M3</text>
</g>
<g font-size="1.8" fill="#0f0f0f">
<text x="99.1" y="26.3">VREF</text>
<text x="147.5" y="28.9">TS</text>
<text x="259.3" y="28.9">VDDH_D</text>
<text x="99.1" y="33.9">VN</text>
<text x="99.1" y="41.6">INT_LDO 7</text>
<text x="147.3" y="41.6">VB</text>
<text x="147.3" y="39">VB</text>
<text x="143.7" y="46.6">VB_SW</text>
<text x="221.4" y="42.8">VDDH_FB</text>
<text x="99.1" y="51.7">VCOM</text>
<text x="137.1" y="51.8">36 VDDH_DRV</text>
<text x="147.3" y="49.2">VB</text>
<text x="239.2" y="51.7">VDDH_DRV</text>
<text x="99.1" y="54.3">VN</text>
<text x="141.4" y="56.8">VDDH_FB</text>
<text x="142.5" y="54.3">VDDH_D</text>
<text x="99.1" y="64.4">VN</text>
<text x="142.9" y="61.9">VEE_FB</text>
<text x="144" y="64.4">VEE_D</text>
<text x="99.1" y="69.5">VN_SW</text>
<text x="141.7" y="67">VEE_DRV</text>
<text x="260.9" y="70.8">VEE_D</text>
<text x="147.2" y="72">VN</text>
<text x="122.8" y="81.8" transform="rotate(-90 122.8 81.8)">VN</text>
<text x="225.5" y="84.7">VEE_FB</text>
<text x="242" y="92.4">VEE_DRV</text>
<text x="21.6" y="98.7">TS</text>
<text x="87.7" y="97.4">VN_SW</text>
<text x="90.1" y="106.3">VN</text>
<text x="153.6" y="106.3">VB</text>
<text x="246.1" y="129.2">VCOM</text>
</g>
<g font-size="1.8" fill="#a90000">
<text x="107.2" y="26.4">1</text>
<text x="107.2" y="29">2</text>
<text x="137.1" y="29">47</text>
<text x="137.1" y="26.4">48</text>
<text x="107.2" y="31.5">3</text>
<text x="107.2" y="34">4</text>
<text x="137.1" y="34">45</text>
<text x="137.1" y="31.5">46</text>
<text x="236" y="31.8" transform="rotate(-90 236 31.8)">2</text>
<text x="241" y="31.8" transform="rotate(-90 241 31.8)">1</text>
<text x="107.2" y="36.6">5</text>
<text x="107.2" y="39.1">6</text>
<text x="137.1" y="41.7">42</text>
<text x="137.1" y="39.1">43</text>
<text x="137.1" y="36.6">44</text>
<text x="238.5" y="39.4" transform="rotate(-90 238.5 39.4)">3</text>
<text x="106.6" y="46.7">10</text>
<text x="107.2" y="44.2">8</text>
<text x="137.1" y="46.7">40</text>
<text x="137.1" y="44.2">41</text>
<text x="106.6" y="49.3">12</text>
<text x="106.6" y="51.8">14</text>
<text x="137.1" y="49.3">37</text>
<text x="106.6" y="54.4">16</text>
<text x="106.6" y="56.9">17</text>
<text x="106.6" y="59.4">18</text>
<text x="137.1" y="59.4">33</text>
<text x="137.1" y="56.9">34</text>
<text x="137.1" y="54.4">35</text>
<text x="106.6" y="62">22</text>
<text x="106.6" y="64.5">23</text>
<text x="137.1" y="64.5">31</text>
<text x="137.1" y="62">32</text>
<text x="106.6" y="67.1">24</text>
<text x="106.6" y="69.6">25</text>
<text x="137.1" y="69.6">29</text>
<text x="137.1" y="67.1">30</text>
<text x="106.6" y="72.1">27</text>
<text x="122.9" y="77.5" transform="rotate(-90 122.9 77.5)">49</text>
<text x="137.1" y="72.1">28</text>
<text x="237.2" y="73.7" transform="rotate(-90 237.2 73.7)">1</text>
<text x="242.3" y="73.7" transform="rotate(-90 242.3 73.7)">2</text>
<text x="239.8" y="81.4" transform="rotate(-90 239.8 81.4)">3</text>
<text x="70.2" y="97.5">1</text>
<text x="78.2" y="97.5">2</text>
<text x="123.6" y="97.5">1</text>
<text x="131.5" y="97.5">2</text>
</g>
<g font-size="1.4" fill="#006464">
<text x="28.4" y="28.7">VNEG</text>
<text x="153.6" y="26.4">3V3-EINK</text>
<text x="162.3" y="26.1">3V3</text>
<text x="170.7" y="26.4">VPOS</text>
<text x="204.9" y="25.1">VDDH</text>
<text x="211.4" y="35.7">C14</text>
<text x="215.9" y="33.7">R13</text>
<text x="220.9" y="33.7">1M</text>
<text x="227.9" y="33.1">C56</text>
<text x="260.9" y="35.7">C19</text>
<text x="23.5" y="38.2">C1</text>
<text x="31.1" y="38.2">C2</text>
<text x="38.7" y="38.2">C3</text>
<text x="50.8" y="37.8">VIN</text>
<text x="227.9" y="36.9">100p</text>
<text x="163.2" y="42">C12</text>
<text x="173.3" y="42">C13</text>
<text x="239.4" y="42">C17</text>
<text x="21" y="51.4" transform="rotate(-90 21 51.4)">4u7-TMK212AB7475KG-T</text>
<text x="21.2" y="48.1">GND</text>
<text x="28.7" y="51.4" transform="rotate(-90 28.7 51.4)">4u7-TMK212AB7475KG-T</text>
<text x="28.8" y="48.1">GND</text>
<text x="36.3" y="51.4" transform="rotate(-90 36.3 51.4)">4u7-TMK212AB7475KG-T</text>
<text x="36.4" y="48.1">GND</text>
<text x="160.9" y="51.9">GND</text>
<text x="171.1" y="51.9">GND</text>
<text x="208.4" y="51" transform="rotate(-90 208.4 51)">2u2-GRM188R61E225MA12D</text>
<text x="220.9" y="49">R14</text>
<text x="256.6" y="54" transform="rotate(-90 256.6 54)">100n-AC0603KRX7R8BB104</text>
<text x="42.5" y="59.8">C4</text>
<text x="52.9" y="59.8">C5</text>
<text x="61.6" y="59.8">C6</text>
<text x="70.4" y="59.8">C7</text>
<text x="160.7" y="59.7" transform="rotate(-90 160.7 59.7)">4u7-TMK212AB7475KG-T</text>
<text x="170.9" y="59.7" transform="rotate(-90 170.9 59.7)">4u7-TMK212AB7475KG-T</text>
<text x="209.2" y="57">GND</text>
<text x="217.9" y="57.4" transform="rotate(-90 217.9 57.4)">47k5-RC0603FR-0747K5L</text>
<text x="218.1" y="57">GND</text>
<text x="235.7" y="57.5" transform="rotate(-90 235.7 57.5)">10n-AC0603KRX7R8BB103</text>
<text x="257.4" y="57">GND</text>
<text x="40.3" y="69.1">GND</text>
<text x="49" y="71.1" transform="rotate(-90 49 71.1)">10u-GRM188R61E106KA73J</text>
<text x="50.4" y="69.7">GND</text>
<text x="59.3" y="69.7">GND</text>
<text x="68.2" y="69.7">GND</text>
<text x="74.9" y="67">VIN</text>
<text x="209.4" y="67">VEE</text>
<text x="40.1" y="73" transform="rotate(-90 40.1 73)">4u7-TMK212AB7475KG-T</text>
<text x="59.1" y="73" transform="rotate(-90 59.1 73)">4u7-TMK212AB7475KG-T</text>
<text x="68" y="73" transform="rotate(-90 68 73)">4u7-TMK212AB7475KG-T</text>
<text x="76.8" y="76.3">C8</text>
<text x="229.2" y="76.3">C57</text>
<text x="215.2" y="83.9">C15</text>
<text x="218.4" y="78.2">R15</text>
<text x="222.8" y="78.2">1M</text>
<text x="229.2" y="80.1">100p</text>
<text x="240.1" y="83.9">C16</text>
<text x="259.7" y="83.9">C18</text>
<text x="73.8" y="86.2" transform="rotate(-90 73.8 86.2)">10u-GRM188R61E106KA73J</text>
<text x="74.5" y="84.9">GND</text>
<text x="96.1" y="84.9">GND</text>
<text x="150.7" y="84.9">GND</text>
<text x="39.3" y="94.1">R2</text>
<text x="116.8" y="91.2">VIN</text>
<text x="224.1" y="91.5">R16</text>
<text x="235.7" y="95.3" transform="rotate(-90 235.7 95.3)">10n-AC0603KRX7R8BB103</text>
<text x="31.1" y="97.9">NTC-NCP18XH103F03RB</text>
<text x="39.3" y="100.4">R3</text>
<text x="212.2" y="99.3" transform="rotate(-90 212.2 99.3)">2u2-GRM188R61E225MA12D</text>
<text x="213" y="98.9">GND</text>
<text x="220.4" y="100" transform="rotate(-90 220.4 100)">52k3-RC0603FR-0752K3L</text>
<text x="220.6" y="98.9">GND</text>
<text x="256" y="97.2" transform="rotate(-90 256 97.2)">100n-AC0603KRX7R8BB104</text>
<text x="257.4" y="98.9">GND</text>
<text x="31.7" y="104.2">43k-RC0603FR-0743KL</text>
<text x="50.4" y="109.1">GND</text>
<text x="80.4" y="111.2">C9</text>
<text x="87.6" y="111.2">4u7-TMK212AB7475KG-T</text>
<text x="112.4" y="111.2">C10</text>
<text x="120.6" y="111.2">10u-GRM188R61E106KA73J</text>
<text x="142.9" y="111.2">C11</text>
<text x="151.1" y="111.2">4u7-TMK212AB7475KG-T</text>
<text x="208.2" y="119.1">3V3-EINK</text>
<text x="216.4" y="119.1">VDDH</text>
<text x="221.5" y="119.1">VNEG</text>
<text x="249.4" y="119.1">VPOS</text>
<text x="255.1" y="119.1">VEE</text>
<text x="64.4" y="120.5">GND</text>
<text x="83.4" y="120.5">GND</text>
<text x="116.5" y="120.5">GND</text>
<text x="146.9" y="120.5">GND</text>
<text x="36.6" y="130.9">3V3</text>
<text x="30.4" y="140.4">10k</text>
<text x="35.5" y="140.4">R1</text>
<text x="38.1" y="140.4">10k</text>
<text x="42.5" y="140.4">R4</text>
<text x="78.3" y="142.3">R5</text>
<text x="81.9" y="142.3">100k</text>
<text x="90.7" y="139.4">VNEG</text>
<text x="95.7" y="139.4">VPOS</text>
<text x="108.9" y="142.3">R10</text>
<text x="113.4" y="142.3">4k7</text>
<text x="116" y="139.4">VDDH</text>
<text x="121.6" y="142.3">R11</text>
<text x="126.1" y="142.3">4k7</text>
<text x="134.3" y="142.3">R12</text>
<text x="138.8" y="142.3">4k7</text>
<text x="142" y="139.4">VEE</text>
<text x="78.3" y="146.1">R6</text>
<text x="78.3" y="150">R7</text>
<text x="81.9" y="146.1">100k</text>
<text x="81.9" y="150">100k</text>
<text x="89.7" y="145.5">R8</text>
<text x="94.8" y="145.5">R9</text>
<text x="110.3" y="146.8">BAT20J</text>
<text x="123" y="146.8">BAT20J</text>
<text x="135.7" y="146.8">BAT20J</text>
<text x="89.3" y="151.2">4k7</text>
<text x="94.4" y="151.2">4k7</text>
<text x="111.9" y="151.2">D2</text>
<text x="124.6" y="151.2">D4</text>
<text x="137.3" y="151.2">D5</text>
<text x="84.7" y="157.3">GND</text>
<text x="93.6" y="157.3">GND</text>
<text x="106.3" y="157.3">GND</text>
<text x="119" y="157.3">GND</text>
<text x="131.7" y="157.3">GND</text>
</g>
<g font-size="1.4" fill="#0000c2">
<text x="223.5" y="124.2">-15VDC</text>
<text x="245.1" y="124.2">15VDC</text>
<text x="224.8" y="129.3">3.3VDC</text>
<text x="224.8" y="126.8">22VDC</text>
<text x="242.6" y="131.8">0VDC</text>
<text x="245.1" y="126.8">-20VDC</text>
<text x="247.4" y="131.8">-</text>
<text x="249.7" y="131.8">(-5.1VDC)</text>
</g>
</svg>
